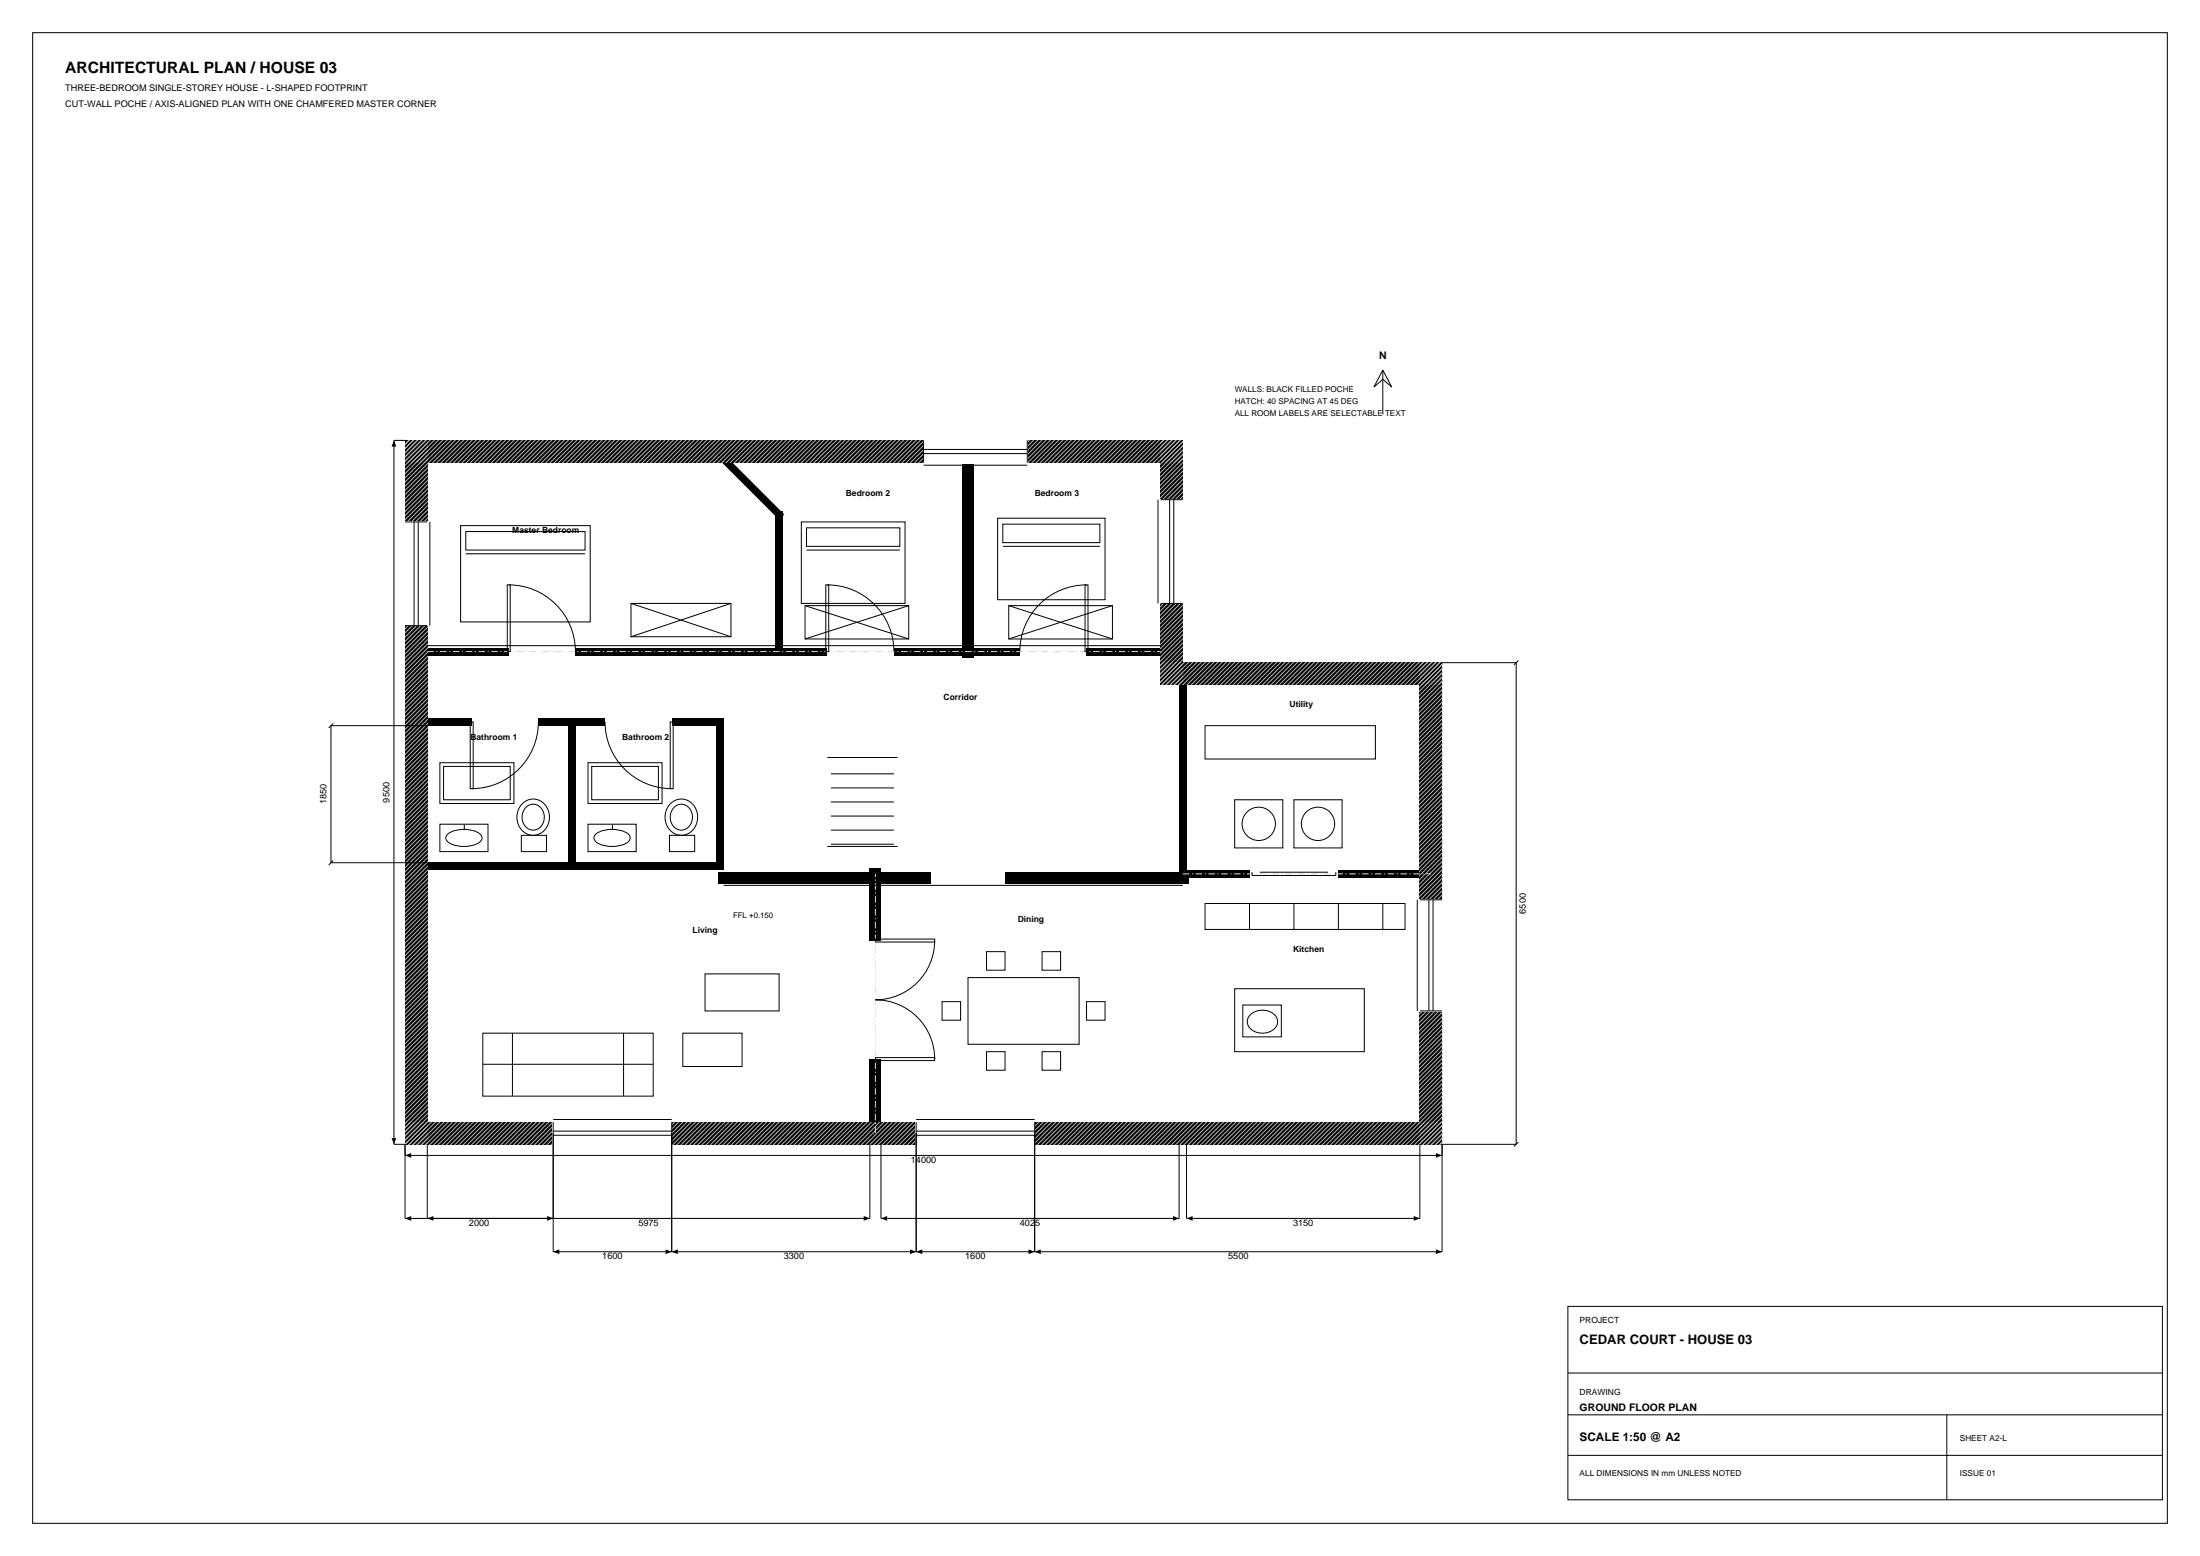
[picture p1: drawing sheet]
<svg xmlns="http://www.w3.org/2000/svg" width="594mm" height="420mm" viewBox="0 0 594 420" stroke-linecap="round" stroke-linejoin="round" font-family="sans-serif">
<g fill="#000">
<path d="M109.4 118.9h6v22h-6z" fill-rule="evenodd"/>
<path d="M109.4 118.9h140v6h-140z" fill-rule="evenodd"/>
<path d="M313.4 118.9h6v16h-6z" fill-rule="evenodd"/>
<path d="M277.4 118.9h42v6h-42z" fill-rule="evenodd"/>
<path d="M192 121.9l1.4-1.4 18.4 18.4-1.4 1.4z" fill-rule="evenodd"/>
<path d="M114.4 174.9h23v2h-23z" fill-rule="evenodd"/>
<path d="M109.4 168.9h6v140h-6z" fill-rule="evenodd"/>
<path d="M155.4 174.9h68v2h-68z" fill-rule="evenodd"/>
<path d="M209.4 137.9h2v39h-2z" fill-rule="evenodd"/>
<path d="M241.4 174.9h34v2h-34z" fill-rule="evenodd"/>
<path d="M259.9 120.4h3v57h-3z" fill-rule="evenodd"/>
<path d="M293.4 174.9h21v2h-21z" fill-rule="evenodd"/>
<path d="M114.4 193.9h13v2h-13z" fill-rule="evenodd"/>
<path d="M145.4 193.9h18v2h-18z" fill-rule="evenodd"/>
<path d="M181.4 193.9h14v2h-14z" fill-rule="evenodd"/>
<path d="M313.4 162.9h6v22h-6z" fill-rule="evenodd"/>
<path d="M313.4 178.9h76v6h-76z" fill-rule="evenodd"/>
<path d="M114.4 232.9h81v2h-81z" fill-rule="evenodd"/>
<path d="M153.4 193.9h2v41h-2z" fill-rule="evenodd"/>
<path d="M193.4 193.9h2v41h-2z" fill-rule="evenodd"/>
<path d="M193.9 235.4h57.5v3h-57.5z" fill-rule="evenodd"/>
<path d="M271.4 235.4h49.5v3h-49.5z" fill-rule="evenodd"/>
<path d="M318.4 234.9h19v2h-19z" fill-rule="evenodd"/>
<path d="M318.4 183.9h2v53h-2z" fill-rule="evenodd"/>
<path d="M361.4 234.9h26v2h-26z" fill-rule="evenodd"/>
<path d="M234.9 234.4h3v19.5h-3z" fill-rule="evenodd"/>
<path d="M383.4 178.9h6v64h-6z" fill-rule="evenodd"/>
<path d="M109.4 302.9h40v6h-40z" fill-rule="evenodd"/>
<path d="M181.4 302.9h66v6h-66z" fill-rule="evenodd"/>
<path d="M234.9 285.9h3v21.5h-3z" fill-rule="evenodd"/>
<path d="M279.4 302.9h110v6h-110z" fill-rule="evenodd"/>
<path d="M383.4 272.9h6v36h-6z" fill-rule="evenodd"/>
</g>
<g fill="none" stroke="#b8b8b8" stroke-width=".27">
<path d="M110.5 118.8l-1.2 1.2M111.6 118.8l-2.3 2.3M112.7 118.8l-3.4 3.4M113.9 118.8l-4.6 4.6M115 118.8l-5.7 5.7M116.1 118.8l-6.8 6.8M117.3 118.8l-8 8M118.4 118.8l-9.1 9.1M119.5 118.8l-10.2 10.2M120.7 118.8l-11.4 11.4M121.8 118.8l-6.1 6.1M122.9 118.8l-6.1 6.1"/>
<path d="M124 118.8l-6.1 6.1M125.2 118.8l-6.1 6.1M126.3 118.8l-6.1 6.1M127.4 118.8l-6.1 6.1M128.6 118.8l-6.1 6.1M129.7 118.8l-6.1 6.1M130.8 118.8l-6.1 6.1M132 118.8l-6.1 6.1M133.1 118.8l-6.1 6.1M134.2 118.8l-6.1 6.1M135.4 118.8l-6.1 6.1M136.5 118.8l-6.1 6.1"/>
<path d="M137.6 118.8l-6.1 6.1M138.8 118.8l-6.1 6.1M139.9 118.8l-6.1 6.1M141 118.8l-6.1 6.1M142.2 118.8l-6.1 6.1M143.3 118.8l-6.1 6.1M144.4 118.8l-6.1 6.1M145.5 118.8l-6.1 6.1M146.7 118.8l-6.1 6.1M147.8 118.8l-6.1 6.1M148.9 118.8l-6.1 6.1M150.1 118.8l-6.1 6.1"/>
<path d="M151.2 118.8l-6.1 6.1M152.3 118.8l-6.1 6.1M153.5 118.8l-6.1 6.1M154.6 118.8l-6.1 6.1M155.7 118.8l-6.1 6.1M156.9 118.8l-6.1 6.1M158 118.8l-6.1 6.1M159.1 118.8l-6.1 6.1M160.3 118.8l-6.1 6.1M161.4 118.8l-6.1 6.1M162.5 118.8l-6.1 6.1M163.6 118.8l-6.1 6.1"/>
<path d="M164.8 118.8l-6.1 6.1M165.9 118.8l-6.1 6.1M167 118.8l-6.1 6.1M168.2 118.8l-6.1 6.1M169.3 118.8l-6.1 6.1M170.4 118.8l-6.1 6.1M171.6 118.8l-6.1 6.1M172.7 118.8l-6.1 6.1M173.8 118.8l-6.1 6.1M175 118.8l-6.1 6.1M176.1 118.8l-6.1 6.1M177.2 118.8l-6.1 6.1"/>
<path d="M178.4 118.8l-6.1 6.1M179.5 118.8l-6.1 6.1M180.6 118.8l-6.1 6.1M181.7 118.8l-6.1 6.1M182.9 118.8l-6.1 6.1M184 118.8l-6.1 6.1M185.1 118.8l-6.1 6.1M186.3 118.8l-6.1 6.1M187.4 118.8l-6.1 6.1M188.5 118.8l-6.1 6.1M189.7 118.8l-6.1 6.1M190.8 118.8l-6.1 6.1"/>
<path d="M191.9 118.8l-6.1 6.1M193.1 118.8l-6.1 6.1M194.2 118.8l-6.1 6.1M195.3 118.8l-6.1 6.1M196.5 118.8l-6.1 6.1M197.6 118.8l-6.1 6.1M198.7 118.8l-6.1 6.1M199.9 118.8l-6.1 6.1M201 118.8l-6.1 6.1M202.1 118.8l-6.1 6.1M203.2 118.8l-6.1 6.1M204.4 118.8l-6.1 6.1"/>
<path d="M205.5 118.8l-6.1 6.1M206.6 118.8l-6.1 6.1M207.8 118.8l-6.1 6.1M208.9 118.8l-6.1 6.1M210 118.8l-6.1 6.1M211.2 118.8l-6.1 6.1M212.3 118.8l-6.1 6.1M213.4 118.8l-6.1 6.1M214.6 118.8l-6.1 6.1M215.7 118.8l-6.1 6.1M216.8 118.8l-6.1 6.1M218 118.8l-6.1 6.1"/>
<path d="M219.1 118.8l-6.1 6.1M220.2 118.8l-6.1 6.1M221.3 118.8l-6.1 6.1M222.5 118.8l-6.1 6.1M223.6 118.8l-6.1 6.1M224.7 118.8l-6.1 6.1M225.9 118.8l-6.1 6.1M227 118.8l-6.1 6.1M228.1 118.8l-6.1 6.1M229.3 118.8l-6.1 6.1M230.4 118.8l-6.1 6.1M231.5 118.8l-6.1 6.1"/>
<path d="M232.7 118.8l-6.1 6.1M233.8 118.8l-6.1 6.1M234.9 118.8l-6.1 6.1M236.1 118.8l-6.1 6.1M237.2 118.8l-6.1 6.1M238.3 118.8l-6.1 6.1M239.4 118.8l-6.1 6.1M240.6 118.8l-6.1 6.1M241.7 118.8l-6.1 6.1M242.8 118.8l-6.1 6.1M244 118.8l-6.1 6.1M245.1 118.8l-6.1 6.1"/>
<path d="M246.2 118.8l-6.1 6.1M247.4 118.8l-6.1 6.1M248.5 118.8l-6.1 6.1M249.4 119l-5.9 5.9M277.9 118.8l-.6 .6M279 118.8l-1.7 1.8M280.2 118.8l-2.9 2.9M281.3 118.8l-4 4M282.4 118.8l-5.1 5.2M283.6 118.8l-6.1 6.1M284.7 118.8l-6.1 6.1M285.8 118.8l-6.1 6.1"/>
<path d="M287 118.8l-6.1 6.1M288.1 118.8l-6.1 6.1M289.2 118.8l-6.1 6.1M290.4 118.8l-6.1 6.1M291.5 118.8l-6.1 6.1M292.6 118.8l-6.1 6.1M293.8 118.8l-6.1 6.1M294.9 118.8l-6.1 6.1M296 118.8l-6.1 6.1M297.1 118.8l-6.1 6.1M298.3 118.8l-6.1 6.1M299.4 118.8l-6.1 6.1"/>
<path d="M300.5 118.8l-6.1 6.1M301.7 118.8l-6.1 6.1M302.8 118.8l-6.1 6.1M303.9 118.8l-6.1 6.1M305.1 118.8l-6.1 6.1M306.2 118.8l-6.1 6.1M307.3 118.8l-6.1 6.1M308.5 118.8l-6.1 6.1M309.6 118.8l-6.1 6.1M310.7 118.8l-6.1 6.1M311.9 118.8l-6.1 6.1M313 118.8l-6.1 6.1"/>
<path d="M314.1 118.8l-6.1 6.1M315.3 118.8l-6.1 6.1M316.4 118.8l-6.1 6.1M317.5 118.8l-6.1 6.1M318.6 118.8l-6.1 6.1M319.4 119.2l-6.1 6.1M115.4 139.9l-1 1M115.4 138.8l-2.1 2.1M115.4 137.6l-3.3 3.3M115.4 136.5l-4.4 4.4M115.4 135.4l-5.5 5.5M115.4 134.3l-6.1 6.1"/>
<path d="M115.4 132l-6.1 6.1M115.4 130.9l-6.1 6.1M115.4 129.7l-6.1 6.1M115.4 128.6l-6.1 6.1M115.4 127.5l-6.1 6.1M115.4 126.3l-6.1 6.1M115.4 125.2l-6.1 6.1M115.4 133.1l-6.1 6.1M249.4 124.7l-.2 .2M249.4 123.6l-1.3 1.3M249.4 122.4l-2.5 2.5M249.4 121.3l-3.6 3.6"/>
<path d="M249.4 120.2l-4.7 4.7M319.4 132.8l-2.1 2.1M319.4 131.6l-3.3 3.3M319.4 124.8l-6.1 6.1M319.4 123.7l-6.1 6.1M319.4 133.9l-1 1M319.4 130.5l-4.4 4.4M319.4 129.4l-5.5 5.5M319.4 128.2l-6.1 6.1M319.4 127.1l-6.1 6.1M319.4 126l-6.1 6.1M319.4 122.6l-6.1 6.1"/>
<path d="M319.4 121.5l-6.1 6.1M319.4 120.3l-6.1 6.1M110.3 168.8l-1 1M111.4 168.8l-2.1 2.1M112.5 168.8l-3.2 3.2M113.6 168.8l-4.3 4.4M114.8 168.8l-5.5 5.5M115.4 177.2l-6.1 6.1M115.4 176.1l-6.1 6.1M115.4 175l-6.1 6.1M115.4 173.8l-6.1 6.1M115.4 172.7l-6.1 6.1"/>
<path d="M115.4 170.5l-6.1 6.1M115.4 169.3l-6.1 6.1M115.4 179.5l-6.1 6.1M115.4 178.4l-6.1 6.1M115.4 171.6l-6.1 6.1M314.2 162.8l-.9 1M315.4 162.8l-2.1 2.1M316.5 162.8l-3.2 3.2M317.6 162.8l-4.3 4.4M318.8 162.8l-5.5 5.5M319.4 178l-6.1 6.1M319.4 176.9l-6.1 6.1"/>
<path d="M319.4 175.8l-6.1 6.1 3-3.1M319.4 171.2l-6.1 6.1M319.4 170.1l-6.1 6.1M319.4 169l-6.1 6.1M319.4 174.6l-6.1 6.1M319.4 173.5l-6.1 6.1M319.4 172.4l-6.1 6.1M319.4 167.8l-6.1 6.1M319.4 166.7l-6.1 6.1M319.4 165.6l-6.1 6.1M319.4 164.4l-6.1 6.1M319.4 163.3l-6.1 6.1"/>
<path d="M319.7 178.8l-6.1 6.1M320.9 178.8l-6.1 6.1M322 178.8l-6.1 6.1M323.1 178.8l-6.1 6.1M324.3 178.8l-6.1 6.1M325.4 178.8l-6.1 6.1M326.5 178.8l-6.1 6.1M327.7 178.8l-6.1 6.1M328.8 178.8l-6.1 6.1M329.9 178.8l-6.1 6.1M331.1 178.8l-6.1 6.1M332.2 178.8l-6.1 6.1"/>
<path d="M333.3 178.8l-6.1 6.1M334.4 178.8l-6.1 6.1M335.6 178.8l-6.1 6.1M336.7 178.8l-6.1 6.1M337.8 178.8l-6.1 6.1M339 178.8l-6.1 6.1M340.1 178.8l-6.1 6.1M341.2 178.8l-6.1 6.1M342.4 178.8l-6.1 6.1M343.5 178.8l-6.1 6.1M344.6 178.8l-6.1 6.1M345.8 178.8l-6.1 6.1"/>
<path d="M346.9 178.8l-6.1 6.1M348 178.8l-6.1 6.1M349.2 178.8l-6.1 6.1M350.3 178.8l-6.1 6.1M351.4 178.8l-6.1 6.1M352.5 178.8l-6.1 6.1M353.7 178.8l-6.1 6.1M354.8 178.8l-6.1 6.1M355.9 178.8l-6.1 6.1M357.1 178.8l-6.1 6.1M358.2 178.8l-6.1 6.1M359.3 178.8l-6.1 6.1"/>
<path d="M360.5 178.8l-6.1 6.1M361.6 178.8l-6.1 6.1M362.7 178.8l-6.1 6.1M363.9 178.8l-6.1 6.1M365 178.8l-6.1 6.1M366.1 178.8l-6.1 6.1M367.3 178.8l-6.1 6.1M368.4 178.8l-6.1 6.1M369.5 178.8l-6.1 6.1M370.7 178.8l-6.1 6.1M371.8 178.8l-6.1 6.1M372.9 178.8l-6.1 6.1"/>
<path d="M374 178.8l-6.1 6.1M375.2 178.8l-6.1 6.1M376.3 178.8l-6.1 6.1M377.4 178.8l-6.1 6.1M378.6 178.8l-6.1 6.1M379.7 178.8l-6.1 6.1M380.8 178.8l-6.1 6.1M382 178.8l-6.1 6.1M383.1 178.8l-6.1 6.1M384.2 178.8l-6.1 6.1M385.4 178.8l-6.1 6.1M386.5 178.8l-6.1 6.1"/>
<path d="M387.6 178.8l-6.1 6.1M388.8 178.8l-6.1 6.1M389.4 179.3l-6.1 6.1M115.4 199.9l-6.1 6.1M115.4 198.7l-6.1 6.1M115.4 197.6l-6.1 6.1M115.4 196.5l-6.1 6.1M115.4 192l-6.1 6.1M115.4 190.8l-6.1 6.1M115.4 189.7l-6.1 6.1M115.4 188.6l-6.1 6.1M115.4 185.2l-6.1 6.1"/>
<path d="M115.4 184l-6.1 6.1M115.4 182.9l-6.1 6.1M115.4 181.8l-6.1 6.1M115.4 180.6l-6.1 6.1M115.4 195.3l-6.1 6.1M115.4 194.2l-6.1 6.1M115.4 193.1l-6.1 6.1M115.4 187.4l-6.1 6.1M115.4 186.3l-6.1 6.1M389.4 199.7l-6.1 6.1M389.4 198.5l-6.1 6.1M389.4 194l-6.1 6.1"/>
<path d="M389.4 192.9l-6.1 6.1M389.4 197.4l-6.1 6.1M389.4 196.3l-6.1 6.1M389.4 195.1l-6.1 6.1M389.4 191.7l-6.1 6.1M389.4 190.6l-6.1 6.1M389.4 189.5l-6.1 6.1M389.4 188.3l-6.1 6.1M389.4 187.2l-6.1 6.1M389.4 186.1l-6.1 6.1M389.4 185l-6.1 6.1M389.4 183.8l-6.1 6.1"/>
<path d="M389.4 182.7l-6.1 6.1M389.4 181.6l-6.1 6.1M389.4 180.4l-6.1 6.1M115.4 219.1l-6.1 6.1M115.4 214.6l-6.1 6.1M115.4 213.4l-6.1 6.1M115.4 212.3l-6.1 6.1M115.4 211.2l-6.1 6.1M115.4 207.8l-6.1 6.1M115.4 206.7l-6.1 6.1M115.4 205.5l-6.1 6.1M115.4 204.4l-6.1 6.1"/>
<path d="M115.4 203.3l-6.1 6.1M115.4 218l-6.1 6.1M115.4 216.8l-6.1 6.1M115.4 215.7l-6.1 6.1M115.4 210.1l-6.1 6.1M115.4 208.9l-6.1 6.1M115.4 202.1l-6.1 6.1M115.4 201l-6.1 6.1M389.4 217.8l-6.1 6.1M389.4 216.6l-6.1 6.1M389.4 215.5l-6.1 6.1M389.4 214.4l-6.1 6.1"/>
<path d="M389.4 213.2l-6.1 6.1M389.4 209.8l-6.1 6.1M389.4 208.7l-6.1 6.1M389.4 207.6l-6.1 6.1M389.4 206.5l-6.1 6.1M389.4 201.9l-6.1 6.1M389.4 200.8l-6.1 6.1M389.4 218.9l-6.1 6.1M389.4 212.1l-6.1 6.1M389.4 211l-6.1 6.1M389.4 205.3l-6.1 6.1M389.4 204.2l-6.1 6.1"/>
<path d="M389.4 203.1l-6.1 6.1M115.4 237.2l-6.1 6.1M115.4 236.1l-6.1 6.1M115.4 234.9l-6.1 6.1M115.4 230.4l-6.1 6.1M115.4 229.3l-6.1 6.1M115.4 228.2l-6.1 6.1M115.4 227l-6.1 6.1M115.4 222.5l-6.1 6.1M115.4 221.4l-6.1 6.1M115.4 220.2l-6.1 6.1M115.4 239.5l-6.1 6.1"/>
<path d="M115.4 238.3l-6.1 6.1M115.4 233.8l-6.1 6.1M115.4 232.7l-6.1 6.1M115.4 231.5l-6.1 6.1M115.4 225.9l-6.1 6.1M115.4 224.8l-6.1 6.1M115.4 223.6l-6.1 6.1M389.4 239.3l-3.7 3.6M389.4 238.1l-4.8 4.8M389.4 237l-5.9 5.9M389.4 235.9l-6.1 6.1M389.4 233.6l-6.1 6.1"/>
<path d="M389.4 232.5l-6.1 6.1M389.4 231.3l-6.1 6.1M389.4 230.2l-6.1 6.1M389.4 229.1l-6.1 6.1M389.4 225.7l-6.1 6.1M389.4 224.6l-6.1 6.1M389.4 223.4l-6.1 6.1M389.4 222.3l-6.1 6.1M389.4 221.2l-6.1 6.1M389.4 234.7l-6.1 6.1M389.4 227.9l-6.1 6.1M389.4 226.8l-6.1 6.1"/>
<path d="M389.4 220l-6.1 6.1M115.4 258.7l-6.1 6.1M115.4 257.6l-6.1 6.1M115.4 253l-6.1 6.1M115.4 251.9l-6.1 6.1M115.4 250.8l-6.1 6.1M115.4 245.1l-6.1 6.1M115.4 244l-6.1 6.1M115.4 242.9l-6.1 6.1M115.4 259.8l-6.1 6.1M115.4 256.4l-6.1 6.1M115.4 255.3l-6.1 6.1"/>
<path d="M115.4 254.2l-6.1 6.1M115.4 249.7l-6.1 6.1M115.4 248.5l-6.1 6.1M115.4 247.4l-6.1 6.1M115.4 246.3l-6.1 6.1M115.4 241.7l-6.1 6.1M115.4 240.6l-6.1 6.1M389.4 240.4l-2.5 2.5M389.4 242.7l-.3 .2M389.4 241.5l-1.4 1.4M115.4 279.1l-6.1 6.1M115.4 277.9l-6.1 6.1"/>
<path d="M115.4 276.8l-6.1 6.1M115.4 275.7l-6.1 6.1M115.4 274.5l-6.1 6.1M115.4 273.4l-6.1 6.1M115.4 272.3l-6.1 6.1M115.4 271.1l-6.1 6.1M115.4 270l-6.1 6.1M115.4 268.9l-6.1 6.1M115.4 267.8l-6.1 6.1M115.4 266.6l-6.1 6.1M115.4 265.5l-6.1 6.1M115.4 264.4l-6.1 6.1"/>
<path d="M115.4 263.2l-6.1 6.1M115.4 262.1l-6.1 6.1M115.4 261l-6.1 6.1M384.1 272.8l-.8 .8M385.3 272.8l-2 2M386.4 272.8l-3.1 3.1M387.5 272.8l-4.2 4.2M388.7 272.8l-5.4 5.4M389.4 280l-6.1 6.1M389.4 278.9l-6.1 6.1M389.4 277.7l-6.1 6.1M389.4 276.6l-6.1 6.1"/>
<path d="M389.4 275.5l-6.1 6.1M389.4 274.3l-6.1 6.1M389.4 273.2l-6.1 6.1M115.4 299.4l-6.1 6.1M115.4 298.3l-6.1 6.1 1.6-1.6M115.4 297.2l-6.1 6.1M115.4 290.4l-6.1 6.1M115.4 289.2l-6.1 6.1M115.4 282.5l-6.1 6.1M115.4 281.3l-6.1 6.1M115.4 296l-6.1 6.1M115.4 294.9l-6.1 6.1"/>
<path d="M115.4 293.8l-6.1 6.1M115.4 292.6l-6.1 6.1M115.4 291.5l-6.1 6.1M115.4 288.1l-6.1 6.1M115.4 287l-6.1 6.1M115.4 285.9l-6.1 6.1M115.4 284.7l-6.1 6.1M115.4 283.6l-6.1 6.1M115.4 280.2l-6.1 6.1M389.4 299.2l-9.7 9.7M389.4 298.1l-10.8 10.8M389.4 297l-12 11.9"/>
<path d="M389.4 294.7l-6.1 6.1M389.4 293.6l-6.1 6.1M389.4 292.4l-6.1 6.1M389.4 291.3l-6.1 6.1M389.4 290.2l-6.1 6.1M389.4 289l-6.1 6.1M389.4 287.9l-6.1 6.1M389.4 286.8l-6.1 6.1M389.4 285.6l-6.1 6.1M389.4 284.5l-6.1 6.1M389.4 283.4l-6.1 6.1M389.4 282.3l-6.1 6.1"/>
<path d="M389.4 281.1l-6.1 6.1M389.4 295.8l-6.1 6.1M115.4 301.7l-6.1 6.1M115.4 300.6l-6.1 6.1M115.4 302.8l-6.1 6.1M116.5 302.8l-6.1 6.1M117.7 302.8l-6.1 6.1M118.8 302.8l-6.1 6.1M119.9 302.8l-6.1 6.1M121.1 302.8l-6.1 6.1M122.2 302.8l-6.1 6.1M123.3 302.8l-6.1 6.1"/>
<path d="M124.5 302.8l-6.1 6.1M125.6 302.8l-6.1 6.1M126.7 302.8l-6.1 6.1M127.9 302.8l-6.1 6.1M129 302.8l-6.1 6.1M130.1 302.8l-6.1 6.1M131.3 302.8l-6.1 6.1M132.4 302.8l-6.1 6.1M133.5 302.8l-6.1 6.1M134.6 302.8l-6.1 6.1M135.8 302.8l-6.1 6.1M136.9 302.8l-6.1 6.1"/>
<path d="M138 302.8l-6.1 6.1M139.2 302.8l-6.1 6.1M140.3 302.8l-6.1 6.1M141.4 302.8l-6.1 6.1M142.6 302.8l-6.1 6.1M143.7 302.8l-6.1 6.1M144.8 302.8l-6.1 6.1M146 302.8l-6.1 6.1M147.1 302.8l-6.1 6.1M148.2 302.8l-6.1 6.1M149.4 302.8l-6.1 6.1M149.4 308.4l-.5 .5"/>
<path d="M149.4 307.3l-1.6 1.6M149.4 306.2l-2.8 2.7M149.4 305l-3.9 3.9M149.4 303.9l-5 5M182.2 302.8l-.9 .9M183.3 302.8l-2 2M184.4 302.8l-3.1 3.1M185.6 302.8l-4.3 4.3M186.7 302.8l-5.4 5.4M187.8 302.8l-6.1 6.1M189 302.8l-6.1 6.1M190.1 302.8l-6.1 6.1"/>
<path d="M191.2 302.8l-6.1 6.1M192.3 302.8l-6.1 6.1M193.5 302.8l-6.1 6.1M194.6 302.8l-6.1 6.1M195.7 302.8l-6.1 6.1M196.9 302.8l-6.1 6.1M198 302.8l-6.1 6.1M199.1 302.8l-6.1 6.1M200.3 302.8l-6.1 6.1M201.4 302.8l-6.1 6.1M202.5 302.8l-6.1 6.1M203.7 302.8l-6.1 6.1"/>
<path d="M204.8 302.8l-6.1 6.1M205.9 302.8l-6.1 6.1M207.1 302.8l-6.1 6.1M208.2 302.8l-6.1 6.1M209.3 302.8l-6.1 6.1M210.4 302.8l-6.1 6.1M211.6 302.8l-6.1 6.1M212.7 302.8l-6.1 6.1M213.8 302.8l-6.1 6.1M215 302.8l-6.1 6.1M216.1 302.8l-6.1 6.1M217.2 302.8l-6.1 6.1"/>
<path d="M218.4 302.8l-6.1 6.1M219.5 302.8l-6.1 6.1M220.6 302.8l-6.1 6.1M221.8 302.8l-6.1 6.1M222.9 302.8l-6.1 6.1M224 302.8l-6.1 6.1M225.2 302.8l-6.1 6.1M226.3 302.8l-6.1 6.1M227.4 302.8l-6.1 6.1M228.5 302.8l-6.1 6.1M229.7 302.8l-6.1 6.1M230.8 302.8l-6.1 6.1"/>
<path d="M231.9 302.8l-6.1 6.1M233.1 302.8l-6.1 6.1M234.2 302.8l-6.1 6.1M235.3 302.8l-6.1 6.1M236.5 302.8l-6.1 6.1M237.6 302.8l-6.1 6.1M238.7 302.8l-6.1 6.1M239.9 302.8l-6.1 6.1M241 302.8l-6.1 6.1M242.1 302.8l-6.1 6.1M243.3 302.8l-6.1 6.1M244.4 302.8l-6.1 6.1"/>
<path d="M245.5 302.8l-6.1 6.1M246.7 302.8l-6.1 6.1M247.4 307.7l-1.2 1.2M247.4 306.6l-2.3 2.3M247.4 305.5l-3.5 3.4M247.4 304.3l-4.6 4.6M247.4 303.2l-5.7 5.7M279.5 302.8l-.2 .2M280.6 302.8l-1.3 1.3M281.7 302.8l-2.4 2.4M282.9 302.8l-3.6 3.6M284 302.8l-4.7 4.7"/>
<path d="M285.1 302.8l-5.8 5.8M286.2 302.8l-6.1 6.1M287.4 302.8l-6.1 6.1M288.5 302.8l-6.1 6.1M289.6 302.8l-6.1 6.1M290.8 302.8l-6.1 6.1M291.9 302.8l-6.1 6.1M293 302.8l-6.1 6.1M294.2 302.8l-6.1 6.1M295.3 302.8l-6.1 6.1M296.4 302.8l-6.1 6.1M297.6 302.8l-6.1 6.1"/>
<path d="M298.7 302.8l-6.1 6.1M299.8 302.8l-6.1 6.1M301 302.8l-6.1 6.1M302.1 302.8l-6.1 6.1M303.2 302.8l-6.1 6.1M304.4 302.8l-6.1 6.1M305.5 302.8l-6.1 6.1M306.6 302.8l-6.1 6.1M307.7 302.8l-6.1 6.1M308.9 302.8l-6.1 6.1M310 302.8l-6.1 6.1M311.1 302.8l-6.1 6.1"/>
<path d="M312.3 302.8l-6.1 6.1M313.4 302.8l-6.1 6.1M314.5 302.8l-6.1 6.1M315.7 302.8l-6.1 6.1M316.8 302.8l-6.1 6.1M317.9 302.8l-6.1 6.1M319.1 302.8l-6.1 6.1M320.2 302.8l-6.1 6.1M321.3 302.8l-6.1 6.1M322.5 302.8l-6.1 6.1M323.6 302.8l-6.1 6.1M324.7 302.8l-6.1 6.1"/>
<path d="M325.8 302.8l-6.1 6.1M327 302.8l-6.1 6.1M328.1 302.8l-6.1 6.1M329.2 302.8l-6.1 6.1M330.4 302.8l-6.1 6.1M331.5 302.8l-6.1 6.1M332.6 302.8l-6.1 6.1M333.8 302.8l-6.1 6.1M334.9 302.8l-6.1 6.1M336 302.8l-6.1 6.1M337.2 302.8l-6.1 6.1M338.3 302.8l-6.1 6.1"/>
<path d="M339.4 302.8l-6.1 6.1M340.6 302.8l-6.1 6.1M341.7 302.8l-6.1 6.1M342.8 302.8l-6.1 6.1M343.9 302.8l-6.1 6.1M345.1 302.8l-6.1 6.1M346.2 302.8l-6.1 6.1M347.3 302.8l-6.1 6.1M348.5 302.8l-6.1 6.1M349.6 302.8l-6.1 6.1M350.7 302.8l-6.1 6.1M351.9 302.8l-6.1 6.1"/>
<path d="M353 302.8l-6.1 6.1M354.1 302.8l-6.1 6.1M355.3 302.8l-6.1 6.1M356.4 302.8l-6.1 6.1M357.5 302.8l-6.1 6.1M358.7 302.8l-6.1 6.1M359.8 302.8l-6.1 6.1M360.9 302.8l-6.1 6.1M362 302.8l-6.1 6.1M363.2 302.8l-6.1 6.1M364.3 302.8l-6.1 6.1M365.4 302.8l-6.1 6.1"/>
<path d="M366.6 302.8l-6.1 6.1M367.7 302.8l-6.1 6.1M368.8 302.8l-6.1 6.1M370 302.8l-6.1 6.1M371.1 302.8l-6.1 6.1M372.2 302.8l-6.1 6.1M373.4 302.8l-6.1 6.1M374.5 302.8l-6.1 6.1M375.6 302.8l-6.1 6.1M376.8 302.8l-6.1 6.1M377.9 302.8l-6.1 6.1M379 302.8l-6.1 6.1"/>
<path d="M380.2 302.8l-6.1 6.1M381.3 302.8l-6.1 6.1M382.4 302.8l-6.1 6.1M389.4 308.3l-.6 .6M389.4 307.1l-1.8 1.8M389.4 306l-2.9 2.9M389.4 304.9l-4 4M389.4 303.7l-5.2 5.2M389.4 302.6l-6.3 6.3M389.4 301.5l-7.4 7.4M389.4 300.4l-8.6 8.5"/>
</g>
<path d="M115.4 175.9h198M319.4 235.9h67M236.4 305.9v-70" fill="none" stroke="#dbdbdb" stroke-width=".27" stroke-dasharray="1.8 .7 .3 .7" stroke-linecap="butt"/>
<path d="M115.4 174.3h198M195.4 239h124" fill="none" stroke="#000" stroke-width=".27"/>
<g fill="#fff">
<path d="M149.2 302.6h32.3v6.6h-32.3z" fill-rule="evenodd"/>
<path d="M247.2 302.6h32.3v6.6h-32.3z" fill-rule="evenodd"/>
<path d="M109.1 140.8h6.6v28.2h-6.6z" fill-rule="evenodd"/>
<path d="M249.2 118.6h28.3v6.6h-28.3z" fill-rule="evenodd"/>
<path d="M383.1 242.8h6.6v30.2h-6.6z" fill-rule="evenodd"/>
<path d="M313.1 134.8h6.6v28.2h-6.6z" fill-rule="evenodd"/>
</g>
<g fill="none" stroke="#000" stroke-width=".27">
<path d="M8.8 8.8h576.4v402.4h-576.4zM373.4 99.9v12M373.4 99.9l2.4 4.6-2.4-2.1-2.4 2.1zM109.4 118.9h-3v190h3v20h125.5v-20M249.4 118.9v6M277.4 118.9v6M249.4 121.3h28M249.4 122.4h28M249.4 125.6h28M269.4 139.9h29v22h-29zM312.7 134.9v28M313.4 134.9h6"/>
<path d="M315.8 134.9v28M316.9 134.9v28M109.4 140.9h6M111.8 140.9v28M112.9 140.9v28M116.1 140.9v28M124.4 141.9h35v26h-35zM125.8 143.5h32.2v5h-32.2zM125.8 149.5h32.2M137 157.9h.8v18h-.8zM137.4 157.9a18 18 0 0 1 18 18M216.4 140.9h28v22h-28z"/>
<path d="M217.8 142.5h25.2v5h-25.2zM217.8 148.5h25.2M223 157.9h.8v18h-.8zM223.4 157.9a18 18 0 0 1 18 18M270.8 141.5h26.2v5h-26.2zM270.8 147.5h26.2M293 157.9h.8v18h-.8zM293.4 157.9a18 18 0 0 0-18 18M109.4 168.9h6M170.4 162.9h27v9h-27zM170.4 162.9l27 9M197.4 162.9l-27 9"/>
<path d="M217.4 163.5h28v9h-28zM217.4 163.5l28 9M245.4 163.5l-28 9M272.4 163.5h28v9h-28zM272.4 163.5l28 9M300.4 163.5l-28 9M313.4 162.9h6M389.4 178.9h20v130h-20v29h-240v-35M410 178.3l-1.2 1.2M90 195.3l-1.2 1.2M115.4 195.9h-26v37h26M127 194.9h.8v18h-.8z"/>
<path d="M145.4 194.9a18 18 0 0 1-18 18M163.4 194.9a18 18 0 0 0 18 18M181 194.9h.8v18h-.8zM325.4 195.9h46v9h-46zM118.8 205.9h20v11h-20zM119.8 206.9h18v9h-18zM141.1 216.8a4.4 4.4 0 0 1 4.9-.6 4.4 4.4 0 0 1 2.4 4.4 4.4 4.4 0 0 1-2.4 4.3 4.4 4.4 0 0 1-4.9-.6 5.3 5.3 0 0 1 0-7.5zM141.8 218.1a2.97 2.97 0 0 1 3.5-.7 2.97 2.97 0 0 1 1.7 3.2 2.96 2.96 0 0 1-2 3.2 2.96 2.96 0 0 1-3.5-1.3 4 4 0 0 1 .3-4.4zM158.8 205.9h20v11h-20zM159.8 206.9h18v9h-18zM181.1 216.8a4.4 4.4 0 0 1 4.9-.6 4.4 4.4 0 0 1 2.4 4.4 4.4 4.4 0 0 1-2.4 4.3 4.4 4.4 0 0 1-4.9-.6 5.3 5.3 0 0 1 0-7.5zM181.8 218.1a2.97 2.97 0 0 1 3.5-.7 2.97 2.97 0 0 1 1.7 3.2 2.96 2.96 0 0 1-2 3.2 2.96 2.96 0 0 1-3.5-1.3 4 4 0 0 1 .3-4.4z"/>
<path d="M223.4 204.5h19M224.4 216.5h17M224.4 212.7h17M224.4 208.9h17M333.4 215.9h13v13h-13zM349.4 215.9h13v13h-13zM90 232.3l-1.2 1.2M118.8 222.5h13v7.4h-13zM120.7 225.3a8 8 0 0 1 9.1 0 1.56 1.56 0 0 1-1.1 2.5 8.2 8.2 0 0 1-8-.7 1.23 1.23 0 0 1 0-1.8zM125.4 222.6v1.3M140.8 225.5h6.8v4.4h-6.8zM158.8 222.5h13v7.4h-13z"/>
<path d="M160.7 225.3a8 8 0 0 1 9.1 0 1.56 1.56 0 0 1-1.1 2.5 8.2 8.2 0 0 1-8-.7 1.23 1.23 0 0 1 0-1.8zM165.4 222.6v1.3M180.8 225.5h6.8v4.4h-6.8zM223.4 228.5h19M224.4 227.9h17M224.4 224.1h17M224.4 220.3h17M338.1 235.4v.9h22.6v-.9M340.2 235.4h18.4M236.4 253.5h16v.8h-16zM252.4 253.9a16 16 0 0 1-16 16M266.4 256.9h5v5h-5z"/>
<path d="M281.4 256.9h5v5h-5zM325.4 243.9h54v7h-54zM337.4 243.9v7M349.4 243.9v7M361.4 243.9v7M373.4 243.9v7M382.7 242.9v30M383.4 242.9h6M385.8 242.9v30M386.9 242.9v30M130.4 278.9h46v17h-46zM138.4 278.9v17"/>
<path d="M168.4 278.9v17M184.4 278.9h16v9h-16zM190.4 262.9h20v10h-20zM236.4 269.9a16 16 0 0 1 16 16M236.4 269.9h1.6M254.4 270.4h5v5h-5zM261.4 263.9h30v18h-30zM293.4 270.4h5v5h-5zM333.4 266.9h35v17h-35zM335.6 271.3h10.4v8.6h-10.4zM337.5 274a4.6 4.6 0 0 1 7.4 1.2 3.2 3.2 0 0 1-3.2 3.6 4 4 0 0 1-4.9-3v-.6zM383.4 272.9h6"/>
<path d="M130.4 287.3h46M236.4 285.5h16v.8h-16zM266.4 283.9h5v5h-5zM281.4 283.9h5v5h-5zM109.4 311.9h280M115.4 308.9v20M149.4 306.4h32M149.4 305.3h32M149.4 302.2h32M181.4 302.9v35M237.9 308.9v20h80.5v-20M247.4 306.4h32"/>
<path d="M247.4 305.3h32M247.4 302.2h32M247.4 302.9v35M279.4 302.9v35M320.4 308.9v20h63v-20M410 308.3l-1.2 1.2M423.3 352.6h160.5v52.2h-160.5zM423.3 370.6h160.5M423.3 381.9h160.5M423.3 392.8h160.5M525.6 381.9v22.9"/>
<circle cx="339.9" cy="222.4" r="4.5"/>
<circle cx="355.9" cy="222.4" r="4.5"/>
</g>
<g fill="#000">
<path d="M106.4 118.9l.6 1.6h-1.3zM105.7 307.2h1.3l-.6 1.7zM109.4 311.9l1.6-.7v1.3zM387.7 311.2l1.7 .7-1.7 .6zM109.4 328.9l1.6-.7v1.3zM115.4 328.9l1.6-.7v1.3zM149.4 337.9l1.6-.7v1.3zM147.7 328.2l1.7 .7-1.7 .6zM179.7 337.2l1.7 .7-1.7 .6zM181.4 337.9l1.6-.7v1.3zM233.2 328.2l1.7 .7-1.7 .6zM237.9 328.9l1.6-.7v1.3z"/>
<path d="M245.7 337.2l1.7 .7-1.7 .6zM247.4 337.9l1.6-.7v1.3zM277.7 337.2l1.7 .7-1.7 .6zM279.4 337.9l1.6-.7v1.3zM316.7 328.2l1.7 .7-1.7 .6zM320.4 328.9l1.6-.7v1.3zM381.7 328.2l1.7 .7-1.7 .6zM387.7 337.2l1.7 .7-1.7 .6z"/>
</g>
<text font-size="4.2" x="17.6" y="19.8">ARCHITECTURAL PLAN / HOUSE 03</text>
<text font-size="3.5" x="426.5" y="362.8">CEDAR COURT - HOUSE 03</text>
<text font-size="3.2" x="426.5" y="389">SCALE 1:50 @ A2</text>
<g font-size="2.8">
<text x="372.3" y="96.9">N</text>
<text x="426.5" y="380.8">GROUND FLOOR PLAN</text>
</g>
<g font-size="2.5">
<text x="17.6" y="24.7">THREE-BEDROOM SINGLE-STOREY HOUSE - L-SHAPED FOOTPRINT</text>
<text x="17.6" y="28.9">CUT-WALL POCHE / AXIS-ALIGNED PLAN WITH ONE CHAMFERED MASTER CORNER</text>
<text x="88.2" y="217.1" transform="rotate(-90 88.2 217.1)">1850</text>
<text x="105.2" y="216.6" transform="rotate(-90 105.2 216.6)">9500</text>
<text x="412" y="246.6" transform="rotate(-90 412 246.6)">6500</text>
<text x="245.9" y="313.9">14000</text>
<text x="126.6" y="330.9">2000</text>
<text x="172.4" y="330.9">5975</text>
<text x="275.4" y="330.9">4025</text>
<text x="349.1" y="330.9">3150</text>
<text x="162.6" y="339.9">1600</text>
<text x="211.6" y="339.9">3300</text>
<text x="260.6" y="339.9">1600</text>
<text x="331.6" y="339.9">5500</text>
</g>
<g font-size="2.3">
<text x="228.4" y="133.9">Bedroom 2</text>
<text x="279.4" y="133.9">Bedroom 3</text>
<text x="138.3" y="143.9">Master Bedroom</text>
<text x="254.8" y="188.9">Corridor</text>
<text x="348.2" y="190.9">Utility</text>
<text x="127" y="199.9">Bathroom 1</text>
<text x="168" y="199.9">Bathroom 2</text>
<text x="187" y="251.9">Living</text>
<text x="274.8" y="248.9">Dining</text>
<text x="349.2" y="256.9">Kitchen</text>
<text x="426.5" y="357.2">PROJECT</text>
<text x="426.5" y="376.6">DRAWING</text>
</g>
<g font-size="2.2">
<text x="333.4" y="105.9">WALLS: BLACK FILLED POCHE</text>
<text x="333.4" y="109">HATCH: 40 SPACING AT 45 DEG</text>
<text x="333.4" y="112.2">ALL ROOM LABELS ARE SELECTABLE TEXT</text>
<text x="529.2" y="389">SHEET A2-L</text>
<text x="426.5" y="398.5">ALL DIMENSIONS IN mm UNLESS NOTED</text>
<text x="529.2" y="398.5">ISSUE 01</text>
</g>
<text font-size="2.1" x="197.9" y="247.9">FFL +0.150</text>
</svg>
